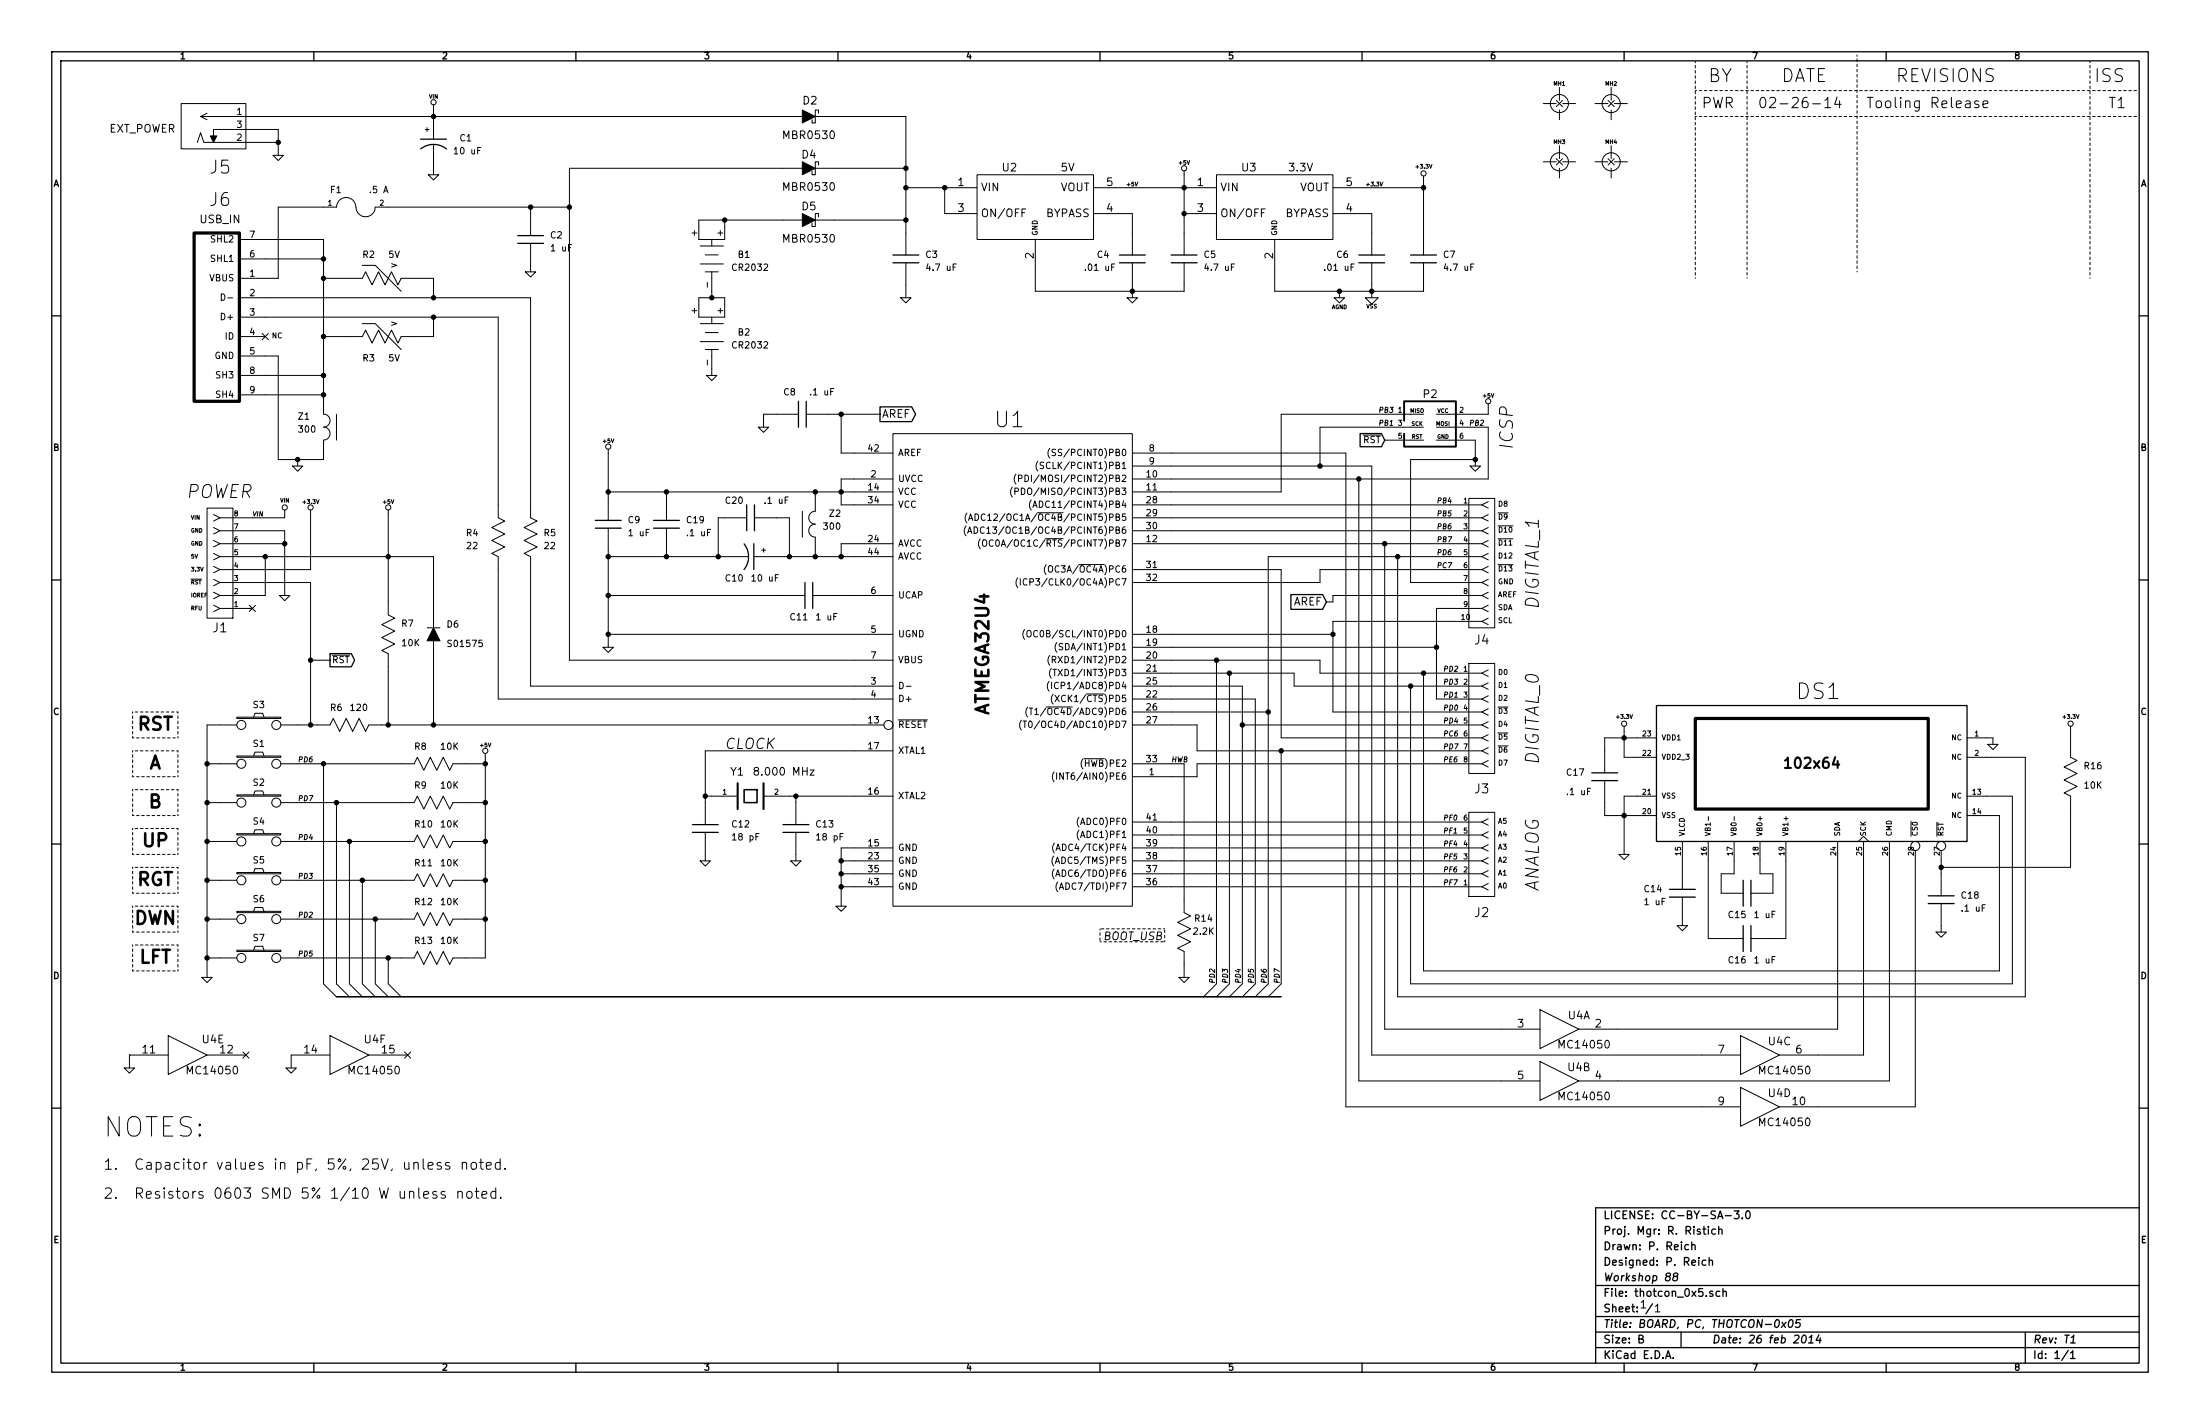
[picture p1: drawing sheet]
<svg xmlns="http://www.w3.org/2000/svg" width="432mm" height="279mm" viewBox="0 0 432 279" stroke-linecap="round" stroke-linejoin="round" font-family="sans-serif">
<g fill="none" stroke="#000" stroke-width=".25">
<path d="M10.2 10.2h411.4v259h-411.4zM11.9 11.9h408v255.6h-408zM61.6 10.2v1.7M113 10.2v1.7M164.5 10.2v1.7M215.9 10.2v1.7M267.3 10.2v1.7M318.8 10.2v1.7M370.2 10.2v1.7M82.5 27.3h5.1M82.6 29.2a4.1 4.1 0 0 1 5 0M101.6 47.8h5.1"/>
<path d="M101.6 46.2h5.1M175.3 51.6h5M175.3 50h5M219.7 51.6h5.1M219.7 50h5.1M229.9 51.6h5M229.9 50h5M266.7 51.6h5.1M266.7 50h5.1M276.9 51.6h5M276.9 50h5M10.2 62h1.7"/>
<path d="M156.7 78.7v5.1M158.2 78.7v5.1M172.7 79.8h6.2l.8 1.5-.8 1.4h-6.2zM419.9 62h1.7M146.6 99.1v5M148.1 99.1v5M267 85.1h4.1l.7 1.3-.7 1.3h-4.1zM10.2 113.8h1.7M116.8 103.6h5.1M116.8 102.1h5.1M128.3 103.6h5M128.3 102.1h5"/>
<path d="M146 106.7a4.1 4.1 0 0 1 0 5.1M148 106.7v5.1M158 114.3v5.1M159.5 114.3v5.1M253.4 116.7h6.2l.7 1.4-.7 1.5h-6.2zM419.9 113.8h1.7M64.8 128.2h4.2l.6 1.3-.6 1.3h-4.2zM325.1 138.4h61v26.7h-61zM312.4 153.2h5.1M312.4 151.6h5.1M10.2 165.6h1.7M135.9 163.3h5.1"/>
<path d="M135.9 161.8h5.1M153.7 163.3h5M153.7 161.8h5M327.7 176h5M327.7 174.5h5M342.1 172.7v5.1M343.7 172.7v5.1M378.5 177.3h5M378.5 175.8h5M419.9 165.6h1.7M342.1 181.6v5.1M343.7 181.6v5.1"/>
<path d="M10.2 217.4h1.7M419.9 217.4h1.7M338.6 238.5h1.2M340.4 237.6h.9l-.5 .6 .4 .1v.7l-.2 .1-.6-.1M342 239v.1M342.8 237.7l.2-.1a.81 .81 0 0 1 .5 .8 .81 .81 0 0 1-.5 .7l-.2-.1-.2-.5zM419.9 237h-106.7v30.5M313.2 252.2h106.7M313.2 258.3h106.7M324.3 255.8l-1.3 2M328.7 250.4l-.3-.2a.47 .47 0 0 1 .4-.4 .47 .47 0 0 1 .5 .3l-.2 .3-.7 .2v.6a.51 .51 0 0 0 .7 0 .51 .51 0 0 0 0-.7l-.1-.1M331.4 244.3l-.4-.1-.3 .3 .1 .6 .2 .1 .4-.1"/>
<path d="M332.1 244.3a.36 .36 0 0 1 .6 .1v.8M332.1 243.7v1.5M333.4 246.7v.2M334.2 241.1h.6M334.4 240.6v1.4l.4 .2M334.8 247.3l-.4-.1-.3 .3 .1 .6 .2 .2 .4-.1M335.3 240.6v.2M335.3 241.1v1.1M335.5 247.4v-.1a.36 .36 0 0 1 .6 .2v.8M335.5 246.7v1.6M336.1 253.4l-.3-.1-.2 .3v.2l.5 .1v.4h-.5M336.7 241.2l-.4-.1-.3 .4v.5l.3 .2 .4-.1"/>
<path d="M337.3 241.3l.1-.1a.36 .36 0 0 1 .6 .2v.8M337.3 240.6v1.6M337.5 253.4l-.4-.1-.3 .3 .1 .6 .2 .2 .4-.1M338.2 253.5l.1-.1a.36 .36 0 0 1 .5 .2v.8M338.2 252.8v1.6M349.8 259.4l.6 1.1M350.5 259.4l-.9 1.1M351.3 259.1l.3-.2a.88 .88 0 0 1-.3 1.6l-.2-.2-.1-.4zM353.4 258.9h-.8l-.1 .8 .2-.2 .5 .1 .1 .2-.1 .5-.2 .2-.6-.2M61.6 267.5v1.7M113 267.5v1.7M164.5 267.5v1.7"/>
<path d="M215.9 267.5v1.7M267.3 267.5v1.7M313.2 264.4h106.7M313.2 261.4h106.7M318.8 267.5v1.7M321.7 262.7l.7-.1 .1-.2-.1-.3-.7-.1v1.5h.6l.3-.3a.41 .41 0 0 0-.4-.5M326.9 266.5l.5-1.5 .5 1.5M327.1 266.1h.7M328.4 266.4v.1M329.9 261.4v3M353.9 262.1l.3-.1a.88 .88 0 0 1-.3 1.5 .97 .97 0 0 1 0-1.4zM355 263.5h.9"/>
<path d="M355.1 262.4l.5-.4-.2 1.5M357 261.9l-.5 1.1h.9M357.3 262.5l-.2 1M370.2 267.5v1.7M397.5 261.4v6.1M405.9 264.9l-1.3 2M406.4 265.5l.4-.5v1.5M406.4 266.5h.9M406.4 263.5h.9"/>
</g>
<g fill="none" stroke="#000" stroke-width=".2">
<path d="M305.5 19.7l1.2 1.2M306.1 17.1v2.6M306.7 19.7l-1.2 1.2M315.6 19.7l1.2 1.2M316.2 17.1v2.6M316.8 19.7l-1.2 1.2M354.6 13.5h1.5M355.3 13.5v2.5M356.9 14.7h.9M358.1 13.5h-1.2v2.5h1.2M382.3 13.6l-1-.1a.62 .62 0 0 0-.5 .6 .62 .62 0 0 0 .5 .6 .92 .92 0 0 1 1 .6 .64 .64 0 0 1-.5 .7l-1-.1M383 19.1v1.8l.3 .2"/>
<path d="M383.4 13.5v2.5M384.8 13.6a.85 .85 0 0 1 .9-.1 .85 .85 0 0 1 .5 .8v.9a.85 .85 0 0 1-.9 .8 .85 .85 0 0 1-.8-.8v-.9zM385.8 19.9l.2-.1 .6 .1 .1 1.2M388.3 19.9a.5 .5 0 0 0-.7 .2l.1 .3 .4 .1 .3 .3-.1 .3h-.2h-.5M388.7 13.5v2.5l-1.5-2.5v2.5M391.2 13.6l-.9-.1a.62 .62 0 0 0-.5 .6 .62 .62 0 0 0 .5 .6 .92 .92 0 0 1 .9 .6 .64 .64 0 0 1-.4 .7l-1-.1M411.6 13.5v2.5M414 19.1h1.2M414.2 13.6l-1-.1a.62 .62 0 0 0-.5 .6 .62 .62 0 0 0 .5 .6 .92 .92 0 0 1 1 .6 .64 .64 0 0 1-.5 .7l-1-.1M414.6 19.1v2M415.7 19.7l.6-.6v2M416.6 13.6l-1-.1a.62 .62 0 0 0-.5 .6 .62 .62 0 0 0 .5 .6 .92 .92 0 0 1 1 .6 .64 .64 0 0 1-.5 .7l-1-.1"/>
<path d="M35.6 20.3h12.7v8.9h-12.7zM38.7 27.9l.7-1.9 .6 1.9h14.6M40.6 22.2l-1.2 .7M41.9 26.7v-1.3h12.7v5.1M53.6 30.5h2l-1 1zM84.1 34.3h2l-1 1zM85.1 20.6v6.6M85.1 28.4v5.9M157.5 22.9h-118.1l1.2 .6M157.5 33h-45.7v96.5h63.5M160 22.9h17.8v27.1M160 33h17.8"/>
<path d="M160.7 22.2v-.6h-.7v2.5h-.6v-.6M160.7 32.4v-.6h-.7v2.5h-.6v-.6M177.8 36.8h14M185.4 36.8v5.1h6.4M191.8 34.3h22.8v12.7h-22.8zM214.6 36.8h24.2M232.4 33.5v16.5M238.8 34.3h22.8v12.7h-22.8zM261.6 36.8h17.8M270.9 35.7l.2 .8 .3-.8M279.4 34.5v15.5M302.9 20.3h2.5"/>
<path d="M302.9 31.8h2.5M305.5 31.1l1.2 1.3M306.1 21.6v1.9M306.1 33v1.9M306.1 28.6v2.5M306.7 31.1l-1.2 1.3M306.7 20.3h2.5M306.7 31.8h2.5M313.1 20.3h2.5M313.1 31.8h2.5M315.6 31.1l1.2 1.3M316.2 21.6v1.9"/>
<path d="M316.2 33v1.9M316.2 28.6v2.5M316.8 31.1l-1.2 1.3M316.9 20.3h2.5M316.9 31.8h2.5M379.2 20.2h.8a.55 .55 0 0 0 .4-.6 .55 .55 0 0 0-.4-.5h-.8v2M379.7 20.2l.7 .9M381.2 20.5l.9-.2-.1-.4-.5-.1-.3 .3 .1 1h.7M384 20.5l.9-.2v-.4l-.6-.1-.3 .3 .1 1h.8M386.7 20.3l-.7 .1a.39 .39 0 0 0-.3 .4 .39 .39 0 0 0 .3 .3h.7M389.2 20.5l1-.2-.1-.4-.6-.1-.3 .3 .1 1h.8M415.7 21.1h1.2"/>
<path d="M43.4 57.7a.64 .64 0 0 1 .7 .6 .64 .64 0 0 1-.7 .6zM44.7 58.4h1M47 58.4h57.1v43.2l1.3 .6-2.5 1.3 2.5 1.3-2.5 1.2 2.5 1.3-2.5 1.3 1.2 .6v25.4h71.2M47 47h16.5v34.3M47 50.8h16.5M63.5 54.6h7.6l.7-1.3 1.2 2.6 1.3-2.6 1.3 2.6 1.2-2.6 1.3 2.6 .6-1.3h6.4v3.8M71.1 52.1h2.6l5 5.1M103.1 53.3h2.1l-1.1 1.1zM104.1 40.6v5.6M104.1 47.8v5.5M111.8 40.6h-38.2a1.93 1.93 0 0 1-2.1 1.9 1.93 1.93 0 0 1-1.7-2.2 1.88 1.88 0 0 0-2-1.5 1.88 1.88 0 0 0-1.7 1.8h-11.5v14h-7.6M137.2 58.4h5v3.8h-5z"/>
<path d="M137.4 51.8h4.6M137.4 48.3h4.6M138.4 53.3h2.6M138.4 50h2.6M139.7 47v1.3M139.7 53.3v5.1M142.2 43.2v3.8h-5v-3.8h20.3M160 43.2h17.8M160.7 42.5v-.6h-.7v2.6h-.6v-.7M176.8 58.4h2l-1 1zM177.8 51.6v6.8M201.3 41h-.7v1.5"/>
<path d="M203.2 47v10.2h29.2v-5.6M214.6 41.9h7.6v8.1M221.2 58.4h2.1l-1.1 1zM222.2 51.6v6.8M232.4 41.9h6.4M248.3 41h-.7v1.5M250.2 47v10.2h29.2v-5.6M261.6 41.9h7.6v8.1M261.9 58.4h2l-1 1zM262.9 57.2v1.2M268 58.4h2.5l-1.3 1.3zM269.2 51.6v6.8"/>
<path d="M47 62.2h50.8v39.4l1.3 .6-2.6 1.3 2.6 1.3-2.6 1.2 2.6 1.3-2.6 1.3 1.3 .6v28h77.5M47 66h5.1M47 69.9h7.6v20.3h8.9v-3.8M47 73.7h16.5M47 77.5h16.5M51.5 65.4l1.2 1.2M52.7 65.4l-1.2 1.2M71.1 63.5h2.6l5 5.1M85.1 62.2v3.8h-6.4l-.6 1.3-1.3-2.5-1.2 2.5-1.3-2.5-1.3 2.5-1.2-2.5-.7 1.2h-7.6M137.4 67h4.6M137.4 63.5h4.6M138.4 68.6h2.6"/>
<path d="M138.4 65.3h2.6M138.7 73.7h2l-1 1zM139.7 62.2v1.3M139.7 68.6v5.1M292.1 79.2v2.1h-10.2M40.6 99.7h5.1v21.6h-5.1zM57.4 91.4h2l-1 1.1zM58.4 90.2v1.2M63.5 83.8a1.27 1.27 0 0 1 1.3 1.3 1.27 1.27 0 0 1-1.3 1.2M63.5 81.3a1.27 1.27 0 0 1 1.3 1.2 1.27 1.27 0 0 1-1.3 1.3M66 81.3v5.1M119.4 88.1v14"/>
<path d="M119.4 96.5h55.9M130.8 96.5v5.6M148.8 83.8h2.1l-1 1zM156.7 81.3h-6.8v2.5M158.2 81.3h14.5M160 96.5v3.8M165.1 81.3v7.6h10.2M175.3 85.1h46.9v92.7h-46.9zM175.3 94h-10.2v5.1h10.2M198.7 95.6a1.47 1.47 0 0 0 0 1.9M199.2 96.4h.6v-.5l-.6-.1v1.2M199.4 93a1.47 1.47 0 0 0 0 2"/>
<path d="M199.9 93.9l.6-.1 .1-.5-.7-.1v1.3M200.5 95.8a.64 .64 0 0 1 .7 .6 .64 .64 0 0 1-.7 .6zM201.2 93.2a.64 .64 0 0 1 .7 .7 .64 .64 0 0 1-.7 .6zM202.4 98.1a1.47 1.47 0 0 0 0 2M202.7 99.6l.4-1.3 .5 1.3M202.8 99.2h.6M203.7 90.5a1.47 1.47 0 0 0 0 1.9M204.9 90.8l-.5-.1-.2 .1v.4l.6 .3 .1 .2-.3 .2h-.5M206 88a1.47 1.47 0 0 0 0 1.9M207.2 88.2l-.5-.1-.2 .2 .1 .4 .5 .2 .1 .3-.2 .2h-.5M222.2 91.4h47v115.6h72.4M222.2 88.9h42v128.3h77.4"/>
<path d="M222.2 99.1h68.6M266.7 94v118.1h35.6M267.5 85.4h3.5M271.8 86.4h7.6M279.4 81.3h-27.9v15.2h-29.3M279.4 83.8h-20.3v7.6M281.9 83.8h10.2v10.2h-69.9M281.9 86.4h7.7v5M288.3 97.8h5.1v25.4h-5.1zM288.5 91.4h2.1l-1 1.1zM289.6 90.2h-12.7v24.1h13.9M292.1 98.4l-1.3 .7 1.3 .6"/>
<path d="M37.5 113.6h2M41.9 101l1.3 .6-1.3 .6M41.9 103.5l1.3 .6-1.3 .7M41.9 106l1.3 .7-1.3 .6M41.9 108.6l1.3 .6-1.3 .7M41.9 111.1l1.3 .7-1.3 .6M41.9 113.7l1.3 .6-1.3 .6M41.9 116.2l1.3 .6-1.3 .7M41.9 118.7l1.3 .7-1.3 .6M43.2 109.2h41.9v14M43.2 119.4h6.3M43.2 114.3h17.8v27.9"/>
<path d="M43.2 106.7h12.7M43.2 104.1h12.7v12.7M48.9 118.8l1.2 1.2M50.1 118.8l-1.2 1.2M52.1 109.2v7.6h-8.9M54.9 116.8h2l-1 1.1zM55.9 100.1v1.5h-12.7M61 100.1v11.7h-17.8M76.2 100.1v20.6l1.3 .6-2.6 1.3 2.6 1.2-2.6 1.3 2.6 1.3-2.6 1.2 1.3 .7v13.9M119.4 109.2h27.4M119.4 103.6v23.4M119.4 116.8h38.6"/>
<path d="M130.8 103.6v5.6M146.6 101.6h-5.6v7.6M148.1 109.2h27.2M148.1 101.6h6.8v7.6M157.5 100.3v5.1M159.5 116.8h15.8M160 100.3a1.27 1.27 0 0 0-1.3 1.3 1.27 1.27 0 0 0 1.3 1.2 1.27 1.27 0 0 0-1.3 1.3 1.27 1.27 0 0 0 1.3 1.3v3.8M175.3 106.7h-10.2v2.5M189.6 103.2a1.47 1.47 0 0 0 0 1.9M189.8 100.7a1.47 1.47 0 0 0 0 1.9M189.9 104.6l.4-1.2 .5 1.2M190 104.3h.6"/>
<path d="M190.1 102.1l.4-1.3 .4 1.3M190.2 101.8h.6M191.2 103.4a.64 .64 0 0 1 .7 .6 .64 .64 0 0 1-.7 .6zM191.4 100.8a.64 .64 0 0 1 .7 .7 .64 .64 0 0 1-.7 .6zM192.4 105.7a1.47 1.47 0 0 0 0 2M192.9 106.1l.2-.2a.45 .45 0 0 1 .6 .4l-.1 .7-.5 .2-.3-.4zM193.2 103.5a.5 .5 0 0 0-.7 0 .5 .5 0 0 0-.1 .6l.2 .5 .6-.1M193.3 101a.5 .5 0 0 0-.6 0 .5 .5 0 0 0-.1 .6l.2 .5 .5-.1M194.9 106a.5 .5 0 0 0-.6 .1 .5 .5 0 0 0-.1 .6l.2 .4h.5M199.8 113.4a1.47 1.47 0 0 0 0 1.9M200.3 113.5v1.3M201.6 113.7a.5 .5 0 0 0-.6 0 .5 .5 0 0 0-.2 .6l.2 .5 .6-.1"/>
<path d="M203.6 100.6h5.1M205.2 105.7h3.5M205.3 110.8a1.47 1.47 0 0 0 0 2M205.8 111.2l.2-.2a.45 .45 0 0 1 .6 .4l-.1 .7-.5 .2-.2-.4zM211.7 110.8h4.9M222.2 111.8h29.3v33h39.3M222.2 106.7h68.6M222.2 104.1h68.6M222.2 101.6h68.6M271.8 106.7v95.2h30.5M274.3 109.2v86.4h123.2v-47h-11.4M290.8 119.4h-8.9v17.8h8.9"/>
<path d="M290.8 109.2h-41.9v83.8l-2.5 2.6M290.8 116.8h-29.2v1.3h-1.3M290.8 111.8h-31.7v2.5h-36.9M292.1 118.7l-1.3 .7 1.3 .6M292.1 116.2l-1.3 .6 1.3 .7M292.1 113.7l-1.3 .6 1.3 .6M292.1 111.1l-1.3 .7 1.3 .6M292.1 108.6l-1.3 .6 1.3 .7M292.1 106l-1.3 .7 1.3 .6M292.1 103.5l-1.3 .6 1.3 .7M292.1 101l-1.3 .6 1.3 .6M294 103.2h3"/>
<path d="M294 105.7h3M294 110.8h3M61 129.5h3.8M65.2 128.5h3.4M83.8 123.2h2.6M85.1 125.7v16.5M118.4 127h2l-1 1zM119.4 124.5h55.9M176.6 133.9a.64 .64 0 0 1 .7 .6 .64 .64 0 0 1-.7 .6zM177.9 134.6h.9M201.1 123.5a1.47 1.47 0 0 0 0 2M201.6 123.9l.2-.2a.45 .45 0 0 1 .6 .4l-.1 .7-.5 .2-.3-.4z"/>
<path d="M201.7 138.8a1.47 1.47 0 0 0 0 1.9M202 138.9h.7M202.4 138.9v1.3M203.1 139.3l.4-.4v1.3M205.4 138.7h5.1M205.9 133.7a1.47 1.47 0 0 0 0 1.9M206 128.6a1.47 1.47 0 0 0 0 1.9M206.3 131.1a1.47 1.47 0 0 0 0 2M206.4 133.9v1.2M206.5 129.4h.6l.1-.5-.7-.1v1.2M206.7 131.3h.7M206.7 136.2a1.47 1.47 0 0 0 0 2"/>
<path d="M206.8 129.4l.4 .6M207 131.3v1.3M207.1 136.4l.8 1.3M207.4 126.1a1.47 1.47 0 0 0 0 1.9M207.9 136.4l-.8 1.3M208.6 126.3l-.5-.1-.2 .2 .1 .4 .5 .2 .1 .3-.2 .2h-.5M213.2 136.2h3.4M222.2 132.1h31.8v2.5h36.8M222.2 129.5h36.9v2.6h31.7M222.2 134.6h21.6v58.4l-2.5 2.6M222.2 137.2h24.2v55.8l-2.6 2.6M222.2 139.7h26.7"/>
<path d="M222.2 124.5h39.4M222.2 127h59.7M238.8 129.5v63.5l-2.6 2.6M241.3 132.1v60.9l-2.5 2.6M276.9 134.6v58.4h118.1v-36.8h-8.9M279.4 132.1v58.4h113v-30.5h-6.3M288.3 130.2h5.1v21.6h-5.1zM290.8 121.9h-29.2v17.8h29.2M292.1 139.1l-1.3 .6 1.3 .6M292.1 136.5l-1.3 .7 1.3 .6M292.1 134l-1.3 .6 1.3 .7M292.1 131.4l-1.3 .7 1.3 .6"/>
<path d="M292.1 121.3l-1.3 .6 1.3 .7M40.6 149.9h5.9M40.6 157.5h5.9M46.5 140.7h8.6v.3h-8.6zM46.5 148.3h8.6v.3h-8.6zM46.5 156h8.6v.2h-8.6zM46.5 142.2h-5.9v49.6M49.8 140.7l.2-.7h1.6l.2 .7M49.8 148.3l.2-.7h1.6l.2 .7M49.8 156l.2-.8h1.6l.2 .8M55.1 142.2h9.7l.6-1.2 1.3 2.5 1.2-2.5 1.3 2.5 1.3-2.5 1.3 2.5 .6-1.3h101.1M55.1 149.9h26.2l.6-1.3 1.3 2.5 1.3-2.5 1.2 2.5 1.3-2.5 1.3 2.5 .6-1.2h6.3"/>
<path d="M55.1 157.5h26.2l.6-1.3 1.3 2.6 1.3-2.6 1.2 2.6 1.3-2.6 1.3 2.6 .6-1.3h6.3M63.5 149.9v43.1l2.5 2.6M66 157.5v35.5l2.6 2.6M95.2 147.8v40.2h-6.3l-.6 1.2-1.3-2.5-1.3 2.5-1.2-2.5-1.3 2.5-1.3-2.5-.6 1.3h-26.2M138.4 156.2h6.4M148.3 151.2l-.3-.2 .1-.3 .2-.1h.4l.2 .3-.1 .2-.6 .2-.2 .2 .1 .5 .2 .1h.3l.3-.3v-.3l-.3-.3M149.9 156.2h25.4M156.2 156.2v5.6M159 151.1h.8l-.8 1h.8M175.3 147.3h-36.9v14.5M176.3 141.2h5.7M200.5 141.3a1.47 1.47 0 0 0 0 1.9"/>
<path d="M200.8 141.5h.7M201.1 141.5v1.2M202 141.6l.2-.1a.67 .67 0 0 1 .4 .6 .67 .67 0 0 1-.4 .6l-.3-.4zM203.1 140.2h.7M206.9 151.5a1.47 1.47 0 0 0 0 1.9M207.4 151.6v1.3M212.7 148.9h4.1M222.2 149.9h10.2v29.2l1.3 .6-2.6 1.3 2.6 1.2-2.6 1.3 2.6 1.3-2.6 1.3 1.3 .6v5.1M222.2 142.2h12.7v5.1h55.9M243.8 142.2h47M251.5 147.3v45.7l-2.6 2.6M288.3 159.4h5.1v16.5h-5.1z"/>
<path d="M290.8 149.9h-55.9v2.5h-12.7M292.1 149.2l-1.3 .7 1.3 .6M292.1 146.7l-1.3 .6 1.3 .7M292.1 144.1l-1.3 .7 1.3 .6M292.1 141.6l-1.3 .6 1.3 .7M315 153.2v6.8h10.1M318.8 142.5v6.1h6.3M325.1 144.8h-10.1v6.8M325.1 156.2h-6.3v11.4M386.1 144.8h5.1v1.3M390.1 146.1h2.1l-1 1zM406.4 142.5v6.1l1.3 .6-2.6 1.3 2.6 1.3-2.6 1.2 2.6 1.3-2.6 1.3 1.3 .6v14h-25.4"/>
<path d="M40.6 172.7h5.9M40.6 165.1h5.9M46.5 163.6h8.6v.2h-8.6zM46.5 171.2h8.6v.3h-8.6zM46.5 178.8h8.6v.3h-8.6zM49.8 163.6l.2-.8h1.6l.2 .8M49.8 171.2l.2-.8h1.6l.2 .8M49.8 178.8l.2-.7h1.6l.2 .7M55.1 165.1h26.2l.6-1.3 1.3 2.6 1.3-2.6 1.2 2.6 1.3-2.6 1.3 2.6 .6-1.3h6.3M55.1 172.7h26.2l.6-1.2 1.3 2.5 1.3-2.5 1.2 2.5 1.3-2.5 1.3 2.5 .6-1.3h6.3M68.6 165.1v27.9l2.5 2.6M71.1 172.7v20.3l2.6 2.6"/>
<path d="M137.4 168.9h2l-1 1zM138.4 163.3v5.6M155.2 168.9h2l-1 1zM156.2 163.3v5.6M164.1 177.8h2l-1 1zM165.1 174h10.2M165.1 171.5h10.2M165.1 168.9h10.2M175.3 166.4h-10.2v11.4M206.8 168a1.47 1.47 0 0 0 0 1.9M206.9 170.5a1.47 1.47 0 0 0 0 1.9M207 165.4a1.47 1.47 0 0 0 0 2"/>
<path d="M207.1 169.4l.4-1.3 .5 1.3M207.2 172l.4-1.3 .5 1.3M207.3 166.9l.4-1.3 .4 1.3M207.3 169.1h.5M207.6 173.1a1.47 1.47 0 0 0 0 1.9M207.9 174.5l.4-1.3 .5 1.3M208.1 174.1h.5M211.8 162.9a1.47 1.47 0 0 0 0 1.9M211.8 160.4a1.47 1.47 0 0 0 0 1.9M222.2 174h68.6M222.2 171.5h68.6M222.2 168.9h68.6"/>
<path d="M222.2 166.4h68.6M222.2 163.8h68.6M222.2 161.3h68.6M290.8 174l1.3 .6M292.1 160.7l-1.3 .6 1.3 .6M292.1 163.2l-1.3 .6 1.3 .7M292.1 165.7l-1.3 .7 1.3 .6M292.1 168.3l-1.3 .6 1.3 .6M292.1 170.8l-1.3 .7 1.3 .6M292.1 173.4l-1.3 .6M317.8 167.6h2l-1 1.1zM330.2 165.1v9.4"/>
<path d="M330.2 176v5.6M335.3 165.1v19.1h6.8M335.3 160.2v.8M340.4 165.1v6.4h-2.6v3.8h4.3M340.4 160.2v.8M345.4 165.1v6.4h2.6v3.8h-4.3M350.5 165.1v19.1h-6.8M360.7 165.1v36.8h-50.8M364.7 165.1l1.1-1 1 1M365.8 165.1v41.9h-16.6M370.8 165.1v47h-60.9M375.1 161.1v3"/>
<path d="M375.9 166.9v50.3h-26.7M380.2 161.3v2.8M381 166.9v8.9M381 177.3v5.6M39.6 191.8h2.1l-1.1 1zM40.6 188h5.9M40.6 180.3h5.9M46.5 186.4h8.6v.3h-8.6zM49.8 186.4l.2-.7h1.6l.2 .7M55.1 180.3h26.2l.6-1.2 1.3 2.5 1.3-2.5 1.2 2.5 1.3-2.5 1.3 2.5 .6-1.3h6.3M73.7 180.3v12.7l2.5 2.6M76.2 188v5l2.5 2.6"/>
<path d="M231.4 191.8h2l-1 1zM302.3 198.1l7.6 3.8-7.6 3.8zM329.2 181.6h2l-1 1zM380 182.9h2l-1 1zM24.4 209.6h2l-1 1zM25.4 207h.1M25.4 207h7.6M25.4 207v2.6M33 203.2l7.6 3.8-7.6 3.8zM40.6 207h7.7M47.7 206.4l1.2 1.2M48.9 206.4l-1.2 1.2"/>
<path d="M56.1 209.6h2.1l-1.1 1zM64.8 203.2l7.6 3.8-7.6 3.8zM64.8 207h-7.7v2.6M72.4 207h7.6M79.4 206.4l1.2 1.2M80.6 206.4l-1.2 1.2M302.3 208.3l7.6 3.8-7.6 3.8zM341.6 213.4l7.6 3.8-7.6 3.8zM341.6 203.2l7.6 3.8-7.6 3.8zM83.2 234.4l.9-.2-.1-.3-.5-.1-.3 .2 .1 1h.7M84 228.8l1-.3-.1-.3-.6-.1-.3 .2 .1 1h.8M85.7 233.9a.5 .5 0 0 0-.8 .1l.1 .3 .5 .1 .3 .3-.1 .3-.2 .1-.6-.1"/>
<path d="M86.6 228.2a.5 .5 0 0 0-.8 .1l.1 .4 .5 .1 .3 .2-.1 .3-.2 .1-.6-.1M87.4 233.9a.5 .5 0 0 0-.8 .1l.1 .3 .4 .1 .4 .3-.1 .3-.3 .1-.5-.1M88.2 228.2a.5 .5 0 0 0-.8 .1l.1 .4 .5 .1 .3 .2-.1 .3-.2 .1-.6-.1M89.9 234a.54 .54 0 0 1 .8-.1v1.2M89.9 233.8v1.3M90.7 228.3a.54 .54 0 0 1 .8-.1l.1 1.2M90.7 228.1v1.3M91.7 234a.55 .55 0 0 1 .5-.3 .55 .55 0 0 1 .5 .4v.6l-.2 .3a.58 .58 0 0 1-.9-.3zM92.7 228.2a.54 .54 0 0 1 .8 .2v.6l-.2 .3a.58 .58 0 0 1-.8-.3v-.6zM93.2 233.8h.8M93.5 233.1v1.7l.1 .2 .4 .1M94.1 228.1h.8"/>
<path d="M94.4 227.4v1.7l.1 .2 .4 .1M94.6 234.4l1-.2-.1-.3-.6-.1-.3 .2 .1 1h.8M95.5 228.8l.9-.3-.1-.3-.5-.1-.3 .2 .1 1h.7M97.3 233.9l-.6-.1-.4 .3v.6l.2 .3h.8M97.3 233.1v2M98.2 228.2l-.6-.1-.4 .3v.6l.2 .3h.8M98.2 227.4v2M98.3 234.9l.1 .1h-.2l.1-.1v.2M99.1 229.2l.1 .1h-.2l.1-.1v.2"/>
<circle cx="85.1" cy="20.1" r=".51"/>
<circle cx="232.4" cy="33" r=".51"/>
<circle cx="279.4" cy="34" r=".51"/>
<circle cx="306.1" cy="20.3" r="1.78"/>
<circle cx="306.1" cy="31.8" r="1.78"/>
<circle cx="316.2" cy="20.3" r="1.78"/>
<circle cx="316.2" cy="31.8" r="1.78"/>
<circle cx="292.1" cy="78.7" r=".51"/>
<circle cx="55.9" cy="99.6" r=".51"/>
<circle cx="61" cy="99.6" r=".51"/>
<circle cx="76.2" cy="99.6" r=".51"/>
<circle cx="119.4" cy="87.6" r=".51"/>
<circle cx="47.4" cy="142.2" r=".89"/>
<circle cx="47.4" cy="149.9" r=".89"/>
<circle cx="47.4" cy="157.5" r=".89"/>
<circle cx="54.2" cy="149.9" r=".89"/>
<circle cx="54.2" cy="142.2" r=".89"/>
<circle cx="54.2" cy="157.5" r=".89"/>
<circle cx="95.3" cy="147.3" r=".51"/>
<circle cx="174.4" cy="142.2" r=".89"/>
<circle cx="318.8" cy="142" r=".51"/>
<circle cx="406.4" cy="142" r=".51"/>
<circle cx="47.4" cy="165.1" r=".89"/>
<circle cx="47.4" cy="172.7" r=".89"/>
<circle cx="54.2" cy="165.1" r=".89"/>
<circle cx="54.2" cy="172.7" r=".89"/>
<circle cx="375.9" cy="166" r=".89"/>
<circle cx="381" cy="166" r=".89"/>
<circle cx="47.4" cy="180.3" r=".89"/>
<circle cx="47.4" cy="188" r=".89"/>
<circle cx="54.2" cy="180.3" r=".89"/>
<circle cx="54.2" cy="188" r=".89"/>
</g>
<path d="M41.3 26.7h1.2l-.6 1.2zM157.5 21.6l2.5 1.3-2.5 1.2zM157.5 31.8l2.5 1.2-2.5 1.3zM157.5 41.9l2.5 1.3-2.5 1.3zM85.1 123.2l1.3 2.5h-2.6z" fill="#000" stroke="#000" stroke-width=".2"/>
<path d="M275.6 82.6v-3.9h10.1v8.9h-10.1v-2.5" fill="none" stroke="#000" stroke-width=".38"/>
<path d="M144.8 153.7v5.1M149.9 153.7v5.1" fill="none" stroke="#000" stroke-width=".41"/>
<path d="M146 154.9h2.6v2.6h-2.6zM66 195.6h185.5" fill="none" stroke="#000" stroke-width=".3"/>
<path d="M38.1 45.7h8.9v33h-8.9zM332.7 141h45.8v17.8h-45.8z" fill="none" stroke="#000" stroke-width=".63"/>
<g fill="none" stroke="#000" stroke-width=".2" stroke-dasharray=".5" stroke-dashoffset=".3">
<path d="M332.7 12.1v42.5M332.7 17.8h87M342.9 12.1v42.5M364.5 10.8v42.5M410.2 12.1v42.5M332.7 22.9h87M26 139.7v5.1M34.9 139.7h-8.9M26 154.9v5.1M26 152.4h8.9M26 147.3v5.1M26 144.8h8.9"/>
<path d="M34.9 154.9h-8.9M34.9 147.3h-8.9M34.9 152.4v-5.1M34.9 144.8v-5.1M26 175.3h8.9M26 170.2v5.1M26 160h8.9M26 177.8v5.1M26 167.6h8.9M26 162.6v5M34.9 170.2h-8.9M34.9 175.3v-5.1"/>
<path d="M34.9 160v-5.1M34.9 177.8h-8.9M34.9 162.6h-8.9M34.9 167.6v-5M26 182.9h8.9M26 190.5h8.9M26 185.4v5.1M34.9 182.9v-5.1M34.9 185.4h-8.9M34.9 190.5v-5.1M215.9 184.8h12.7M215.9 182.2v2.6"/>
<path d="M228.6 182.2h-12.7"/>
</g>
<g fill="#000" stroke="#000" stroke-width=".25">
<circle cx="54.6" cy="27.9" r=".41"/>
<circle cx="85.1" cy="22.9" r=".41"/>
<circle cx="177.8" cy="36.8" r=".41"/>
<circle cx="177.8" cy="33" r=".41"/>
<circle cx="185.4" cy="36.8" r=".41"/>
<circle cx="232.4" cy="36.8" r=".41"/>
<circle cx="279.4" cy="36.8" r=".41"/>
<circle cx="63.5" cy="50.8" r=".41"/>
<circle cx="63.5" cy="54.6" r=".41"/>
<circle cx="85.1" cy="58.4" r=".41"/>
<circle cx="104.1" cy="40.6" r=".41"/>
<circle cx="111.8" cy="40.6" r=".41"/>
<circle cx="139.7" cy="58.4" r=".41"/>
<circle cx="142.2" cy="43.2" r=".41"/>
<circle cx="177.8" cy="43.2" r=".41"/>
<circle cx="222.2" cy="57.2" r=".41"/>
<circle cx="232.4" cy="41.9" r=".41"/>
<circle cx="262.9" cy="57.2" r=".41"/>
<circle cx="269.2" cy="57.2" r=".41"/>
<circle cx="63.5" cy="66" r=".41"/>
<circle cx="63.5" cy="77.5" r=".41"/>
<circle cx="63.5" cy="73.7" r=".41"/>
<circle cx="85.1" cy="62.2" r=".41"/>
<circle cx="58.4" cy="90.2" r=".41"/>
<circle cx="119.4" cy="96.5" r=".41"/>
<circle cx="130.8" cy="96.5" r=".41"/>
<circle cx="160" cy="96.5" r=".41"/>
<circle cx="165.1" cy="96.5" r=".41"/>
<circle cx="165.1" cy="81.3" r=".41"/>
<circle cx="259.1" cy="91.4" r=".41"/>
<circle cx="266.7" cy="94" r=".41"/>
<circle cx="289.6" cy="90.2" r=".41"/>
<circle cx="52.1" cy="109.2" r=".41"/>
<circle cx="55.9" cy="106.7" r=".41"/>
<circle cx="76.2" cy="109.2" r=".41"/>
<circle cx="119.4" cy="109.2" r=".41"/>
<circle cx="119.4" cy="116.8" r=".41"/>
<circle cx="130.8" cy="109.2" r=".41"/>
<circle cx="141" cy="109.2" r=".41"/>
<circle cx="154.9" cy="109.2" r=".41"/>
<circle cx="160" cy="109.2" r=".41"/>
<circle cx="165.1" cy="109.2" r=".41"/>
<circle cx="271.8" cy="106.7" r=".41"/>
<circle cx="274.3" cy="109.2" r=".41"/>
<circle cx="61" cy="129.5" r=".41"/>
<circle cx="119.4" cy="124.5" r=".41"/>
<circle cx="238.8" cy="129.5" r=".41"/>
<circle cx="241.3" cy="132.1" r=".41"/>
<circle cx="248.9" cy="139.7" r=".41"/>
<circle cx="261.6" cy="124.5" r=".41"/>
<circle cx="276.9" cy="134.6" r=".41"/>
<circle cx="279.4" cy="132.1" r=".41"/>
<circle cx="281.9" cy="127" r=".41"/>
<circle cx="40.6" cy="149.9" r=".41"/>
<circle cx="40.6" cy="157.5" r=".41"/>
<circle cx="61" cy="142.2" r=".41"/>
<circle cx="63.5" cy="149.9" r=".41"/>
<circle cx="66" cy="157.5" r=".41"/>
<circle cx="76.2" cy="142.2" r=".41"/>
<circle cx="85.1" cy="142.2" r=".41"/>
<circle cx="95.2" cy="149.9" r=".41"/>
<circle cx="95.2" cy="157.5" r=".41"/>
<circle cx="138.4" cy="156.2" r=".41"/>
<circle cx="156.2" cy="156.2" r=".41"/>
<circle cx="243.8" cy="142.2" r=".41"/>
<circle cx="251.5" cy="147.3" r=".41"/>
<circle cx="318.8" cy="144.8" r=".41"/>
<circle cx="40.6" cy="172.7" r=".41"/>
<circle cx="40.6" cy="165.1" r=".41"/>
<circle cx="68.6" cy="165.1" r=".41"/>
<circle cx="71.1" cy="172.7" r=".41"/>
<circle cx="95.2" cy="172.7" r=".41"/>
<circle cx="95.2" cy="165.1" r=".41"/>
<circle cx="165.1" cy="174" r=".41"/>
<circle cx="165.1" cy="171.5" r=".41"/>
<circle cx="165.1" cy="168.9" r=".41"/>
<circle cx="318.8" cy="160" r=".41"/>
<circle cx="381" cy="170.2" r=".41"/>
<circle cx="40.6" cy="180.3" r=".41"/>
<circle cx="40.6" cy="188" r=".41"/>
<circle cx="73.7" cy="180.3" r=".41"/>
<circle cx="76.2" cy="188" r=".41"/>
<circle cx="95.2" cy="180.3" r=".41"/>
</g>
<text font-size="5.3" x="20.3" y="223.3">NOTES:</text>
<g font-size="4.2">
<text x="195.4" y="84">U1</text>
<text x="352.8" y="137.3">DS1</text>
</g>
<g font-size="3.5">
<text x="335.3" y="16.3">BY</text>
<text x="344.9" y="16.3">DATE</text>
<text x="361.2" y="16.3">REVISIONS</text>
<text x="41.2" y="34.2">J5</text>
<text x="41.2" y="40.6">J6</text>
<text x="297.1" y="87.9" transform="rotate(-90 297.1 87.9)">ICSP</text>
<text x="36.5" y="97.9">POWER</text>
<text x="302.2" y="119.5" transform="rotate(-90 302.2 119.5)">DIGITAL_1</text>
<text x="26.9" y="143.4">RST</text>
<text x="194.2" y="140.2" transform="rotate(-90 194.2 140.2)">ATMEGA32U4</text>
<text x="302.2" y="150" transform="rotate(-90 302.2 150)">DIGITAL_0</text>
<text x="29.2" y="151.1">A</text>
<text x="29.2" y="158.7">B</text>
<text x="28" y="166.3">UP</text>
<text x="26.7" y="173.9">RGT</text>
<text x="302.2" y="175.3" transform="rotate(-90 302.2 175.3)">ANALOG</text>
<text x="26.3" y="181.5">DWN</text>
<text x="27.3" y="189.2">LFT</text>
</g>
<g font-size="2.8">
<text x="334" y="21.3">PWR</text>
<text x="343" y="21.3">02-26-14</text>
<text x="356.7" y="21.3">Tooling Release</text>
<text x="142.2" y="147.1">CLOCK</text>
<text x="350.9" y="150.9">102x64</text>
<text x="20.3" y="229.6">1. Capacitor values in pF, 5%, 25V, unless noted.</text>
<text x="20.3" y="235.3">2. Resistors 0603 SMD 5% 1/10 W unless noted.</text>
</g>
<g font-size="2.5">
<text x="41.8" y="124.2">J1</text>
<text x="289.5" y="126.5">J4</text>
<text x="289.5" y="155.8">J3</text>
<text x="289.5" y="180">J2</text>
</g>
<g font-size="2.1">
<text x="157.6" y="20.6">D2</text>
<text x="21.3" y="26.1">EXT_POWER</text>
<text x="154" y="27.4">MBR0530</text>
<text x="157.4" y="31.2">D4</text>
<text x="196.8" y="33.7">U2</text>
<text x="208.3" y="33.7">5V</text>
<text x="243.8" y="33.7">U3</text>
<text x="253.1" y="33.7">3.3V</text>
<text x="154" y="37.5">MBR0530</text>
<text x="157.4" y="41.3">D5</text>
<text x="188" y="36.6">1</text>
<text x="188" y="41.7">3</text>
<text x="192.5" y="37.6">VIN</text>
<text x="208" y="37.6">VOUT</text>
<text x="217.2" y="41.7">4</text>
<text x="217.2" y="36.6">5</text>
<text x="235" y="36.6">1</text>
<text x="235" y="41.7">3</text>
<text x="239.5" y="37.6">VIN</text>
<text x="255" y="37.6">VOUT</text>
<text x="264.2" y="41.7">4</text>
<text x="264.2" y="36.6">5</text>
<text x="39.3" y="43.9">USB_IN</text>
<text x="154" y="47.7">MBR0530</text>
<text x="192.5" y="42.7">ON/OFF</text>
<text x="205.1" y="42.7">BYPASS</text>
<text x="239.5" y="42.7">ON/OFF</text>
<text x="252.1" y="42.7">BYPASS</text>
<text x="202.9" y="50.7" transform="rotate(-90 202.9 50.7)">2</text>
<text x="249.9" y="50.7" transform="rotate(-90 249.9 50.7)">2</text>
<text x="173.1" y="82">AREF</text>
<text x="279.4" y="78.2">P2</text>
<text x="253.7" y="118.9">AREF</text>
<text x="143.4" y="152.2">Y1</text>
<text x="148.7" y="152.2">8.000 MHz</text>
<text x="216.5" y="184.5">BOOT_USB</text>
<text x="297.9" y="201.7">3</text>
<text x="307.8" y="200.1">U4A</text>
<text x="313.1" y="201.7">2</text>
<text x="28" y="206.8">11</text>
<text x="39.7" y="204.8">U4E</text>
<text x="43.3" y="206.8">12</text>
<text x="59.8" y="206.8">14</text>
<text x="71.5" y="204.8">U4F</text>
<text x="75" y="206.8">15</text>
<text x="306.3" y="205.8">MC14050</text>
<text x="337.2" y="206.8">7</text>
<text x="347.1" y="205.2">U4C</text>
<text x="352.5" y="206.8">6</text>
<text x="37.1" y="210.9">MC14050</text>
<text x="68.8" y="210.9">MC14050</text>
<text x="297.9" y="211.8">5</text>
<text x="306.3" y="216">MC14050</text>
<text x="307.8" y="210.2">U4B</text>
<text x="313.1" y="211.8">4</text>
<text x="345.7" y="210.9">MC14050</text>
<text x="347.1" y="215.3">U4D</text>
<text x="337.2" y="216.9">9</text>
<text x="345.7" y="221">MC14050</text>
<text x="351.9" y="216.9">10</text>
<text x="314.7" y="239.3">LICENSE: CC-BY-SA-3.0</text>
<text x="314.7" y="245.4">Drawn: P. Reich</text>
<text x="314.7" y="242.3">Proj. Mgr: R. Ristich</text>
<text x="314.7" y="251.5">Workshop 88</text>
<text x="314.7" y="248.4">Designed: P. Reich</text>
<text x="314.7" y="254.5">File: thotcon_0x5.sch</text>
<text x="314.7" y="257.6">Sheet: /</text>
<text x="321.8" y="256.8">1</text>
<text x="324.6" y="257.6">1</text>
<text x="314.7" y="263.7">Size: B</text>
<text x="314.7" y="260.6">Title: BOARD, PC, THOTCON-0x05</text>
<text x="336" y="263.7">Date: 26 feb 2014</text>
<text x="399" y="263.7">Rev: T1</text>
<text x="314.7" y="266.7">KiCad E.D.A.</text>
<text x="399" y="266.7">Id: 1/1</text>
</g>
<g font-size="1.8">
<text x="35.4" y="11.7">1</text>
<text x="86.8" y="11.7">2</text>
<text x="138.3" y="11.7">3</text>
<text x="189.7" y="11.7">4</text>
<text x="241.1" y="11.7">5</text>
<text x="292.6" y="11.7">6</text>
<text x="344" y="11.7">7</text>
<text x="395.5" y="11.7">8</text>
<text x="46.5" y="22.6">1</text>
<text x="46.5" y="27.7">2</text>
<text x="46.5" y="25.1">3</text>
<text x="90.3" y="27.8">C1</text>
<text x="89.4" y="30.3">10 uF</text>
<text x="10.4" y="36.7">A</text>
<text x="64.9" y="37.9">F1</text>
<text x="72.7" y="37.9">.5 A</text>
<text x="420.1" y="36.7">A</text>
<text x="41.5" y="47.6">SHL2</text>
<text x="49" y="46.7">7</text>
<text x="108.1" y="46.8">C2</text>
<text x="136.9" y="46.2" transform="rotate(-90 136.9 46.2)">+</text>
<text x="142" y="46.2" transform="rotate(-90 142 46.2)">+</text>
<text x="41.5" y="51.4">SHL1</text>
<text x="49" y="50.5">6</text>
<text x="71.2" y="50.6">R2</text>
<text x="76.3" y="50.6">5V</text>
<text x="108.4" y="49.4">1 uF</text>
<text x="144" y="53.2">CR2032</text>
<text x="144.9" y="50.6">B1</text>
<text x="181.7" y="50.6">C3</text>
<text x="182.2" y="53.2">4.7 uF</text>
<text x="213.3" y="53.2">.01 uF</text>
<text x="215.4" y="50.6">C4</text>
<text x="236.3" y="50.6">C5</text>
<text x="236.8" y="53.2">4.7 uF</text>
<text x="260.3" y="53.2">.01 uF</text>
<text x="262.4" y="50.6">C6</text>
<text x="283.3" y="50.6">C7</text>
<text x="283.8" y="53.2">4.7 uF</text>
<text x="41.1" y="55.2">VBUS</text>
<text x="49" y="54.4">1</text>
<text x="49" y="58.2">2</text>
<text x="139.4" y="56.2" transform="rotate(-90 139.4 56.2)">-</text>
<text x="43.7" y="62.9">D+</text>
<text x="49" y="62">3</text>
<text x="49" y="65.8">4</text>
<text x="136.9" y="61.5" transform="rotate(-90 136.9 61.5)">+</text>
<text x="142" y="61.5" transform="rotate(-90 142 61.5)">+</text>
<text x="144.9" y="65.9">B2</text>
<text x="42" y="70.5">GND</text>
<text x="44.2" y="66.7">ID</text>
<text x="49" y="69.6">5</text>
<text x="71.2" y="71">R3</text>
<text x="76.3" y="71">5V</text>
<text x="139.4" y="71.4" transform="rotate(-90 139.4 71.4)">-</text>
<text x="144" y="68.4">CR2032</text>
<text x="42.5" y="74.3">SH3</text>
<text x="49" y="73.4">8</text>
<text x="49" y="77.2">9</text>
<text x="153.8" y="77.6">C8</text>
<text x="159.3" y="77.6">.1 uF</text>
<text x="42.5" y="78.1">SH4</text>
<text x="58.6" y="82.4">Z1</text>
<text x="10.4" y="88.5">B</text>
<text x="58.8" y="84.9">300</text>
<text x="170.5" y="88.6">42</text>
<text x="176.3" y="89.5">AREF</text>
<text x="207.5" y="89.5">(SS/PCINT0)PB0</text>
<text x="225.6" y="88.6">8</text>
<text x="267.5" y="87">RST</text>
<text x="420.1" y="88.5">B</text>
<text x="171" y="93.7">2</text>
<text x="176.3" y="94.6">UVCC</text>
<text x="201.9" y="94.6">(PDI/MOSI/PCINT2)PB2</text>
<text x="205" y="92.1">(SCLK/PCINT1)PB1</text>
<text x="225.1" y="93.7">10</text>
<text x="225.6" y="91.2">9</text>
<text x="142.5" y="98.9">C20</text>
<text x="150.3" y="98.9">.1 uF</text>
<text x="162.9" y="101.4">Z2</text>
<text x="170.5" y="96.3">14</text>
<text x="170.5" y="98.8">34</text>
<text x="176.3" y="97.2">VCC</text>
<text x="176.3" y="99.7">VCC</text>
<text x="201" y="97.2">(PDO/MISO/PCINT3)PB3</text>
<text x="204" y="99.7">(ADC11/PCINT4)PB4</text>
<text x="225.1" y="96.3">11</text>
<text x="225.1" y="98.8">28</text>
<text x="225.1" y="101.3">29</text>
<text x="91.6" y="105.3">R4</text>
<text x="91.7" y="107.8">22</text>
<text x="106.8" y="105.3">R5</text>
<text x="106.9" y="107.8">22</text>
<text x="123.3" y="102.7">C9</text>
<text x="123.6" y="105.3">1 uF</text>
<text x="134.8" y="102.7">C19</text>
<text x="135.1" y="105.3">.1 uF</text>
<text x="161.8" y="104">300</text>
<text x="170.5" y="106.4">24</text>
<text x="176.3" y="107.3">AVCC</text>
<text x="193.2" y="104.8">(ADC13/OC1B/OC4B/PCINT6)PB6</text>
<text x="193.2" y="102.2">(ADC12/OC1A/OC4B/PCINT5)PB5</text>
<text x="195.5" y="107.3">(OC0A/OC1C/RTS/PCINT7)PB7</text>
<text x="225.1" y="103.9">30</text>
<text x="225.1" y="106.4">12</text>
<text x="170.5" y="109">44</text>
<text x="176.3" y="109.9">AVCC</text>
<text x="206.3" y="112.4">(OC3A/OC4A)PC6</text>
<text x="225.1" y="111.5">31</text>
<text x="142.5" y="114.1">C10</text>
<text x="147.8" y="114.1">10 uF</text>
<text x="171" y="116.6">6</text>
<text x="176.3" y="117.5">UCAP</text>
<text x="202.2" y="114.9">(ICP3/CLK0/OC4A)PC7</text>
<text x="225.1" y="114">32</text>
<text x="78.9" y="123">R7</text>
<text x="87.8" y="123.2">D6</text>
<text x="155.2" y="121.8">C11</text>
<text x="160.4" y="121.8">1 uF</text>
<text x="171" y="124.2">5</text>
<text x="176.3" y="125.1">UGND</text>
<text x="203.4" y="125.1">(OC0B/SCL/INT0)PD0</text>
<text x="225.1" y="124.2">18</text>
<text x="65.2" y="130.2">RST</text>
<text x="79" y="126.8">10K</text>
<text x="88.2" y="127">S01575</text>
<text x="171" y="129.3">7</text>
<text x="176.3" y="130.2">VBUS</text>
<text x="207.6" y="130.2">(RXD1/INT2)PD2</text>
<text x="208.6" y="127.6">(SDA/INT1)PD1</text>
<text x="225.1" y="129.3">20</text>
<text x="225.1" y="131.8">21</text>
<text x="225.1" y="126.7">19</text>
<text x="171" y="134.4">3</text>
<text x="171" y="136.9">4</text>
<text x="176.3" y="137.8">D+</text>
<text x="207.4" y="135.3">(ICP1/ADC8)PD4</text>
<text x="207.8" y="132.7">(TXD1/INT3)PD3</text>
<text x="207.9" y="137.8">(XCK1/CTS)PD5</text>
<text x="225.1" y="136.9">22</text>
<text x="225.1" y="134.4">25</text>
<text x="10.4" y="140.3">C</text>
<text x="49.7" y="139">S3</text>
<text x="64.9" y="139.5">R6</text>
<text x="68.9" y="139.5">120</text>
<text x="170.5" y="142">13</text>
<text x="176.3" y="142.9">RESET</text>
<text x="202.8" y="142.9">(T0/OC4D/ADC10)PD7</text>
<text x="203.8" y="140.3">(T1/OC4D/ADC9)PD6</text>
<text x="225.1" y="139.4">26</text>
<text x="225.1" y="142">27</text>
<text x="420.1" y="140.3">C</text>
<text x="49.7" y="146.6">S1</text>
<text x="81.4" y="147.2">R8</text>
<text x="86.6" y="147.2">10K</text>
<text x="170.5" y="147.1">17</text>
<text x="176.3" y="148">XTAL1</text>
<text x="225.1" y="149.6">33</text>
<text x="49.7" y="154.2">S2</text>
<text x="81.4" y="154.8">R9</text>
<text x="86.6" y="154.8">10K</text>
<text x="170.5" y="156">16</text>
<text x="208.4" y="153">(INT6/AIN0)PE6</text>
<text x="212.5" y="150.5">(HWB)PE2</text>
<text x="225.6" y="152.1">1</text>
<text x="307.6" y="152.2">C17</text>
<text x="409.2" y="151">R16</text>
<text x="409.2" y="154.8">10K</text>
<text x="49.7" y="161.8">S4</text>
<text x="176.3" y="156.8">XTAL2</text>
<text x="212" y="161.9">(ADC0)PF0</text>
<text x="225.1" y="161">41</text>
<text x="307.8" y="156.1">.1 uF</text>
<text x="81.5" y="162.4">R10</text>
<text x="86.6" y="162.4">10K</text>
<text x="143.7" y="162.4">C12</text>
<text x="144" y="164.9">18 pF</text>
<text x="160.2" y="162.4">C13</text>
<text x="160.5" y="164.9">18 pF</text>
<text x="170.5" y="166.1">15</text>
<text x="176.3" y="167">GND</text>
<text x="207.9" y="167">(ADC4/TCK)PF4</text>
<text x="212" y="164.5">(ADC1)PF1</text>
<text x="225.1" y="163.6">40</text>
<text x="225.1" y="166.1">39</text>
<text x="49.7" y="169.5">S5</text>
<text x="81.5" y="170">R11</text>
<text x="86.6" y="170">10K</text>
<text x="170.5" y="168.7">23</text>
<text x="170.5" y="173.7">43</text>
<text x="170.5" y="171.2">35</text>
<text x="176.3" y="169.5">GND</text>
<text x="176.3" y="172.1">GND</text>
<text x="207.8" y="172.1">(ADC6/TDO)PF6</text>
<text x="207.8" y="169.5">(ADC5/TMS)PF5</text>
<text x="225.1" y="173.7">36</text>
<text x="225.1" y="171.2">37</text>
<text x="225.1" y="168.7">38</text>
<text x="49.7" y="177.1">S6</text>
<text x="81.5" y="177.6">R12</text>
<text x="86.6" y="177.6">10K</text>
<text x="176.3" y="174.6">GND</text>
<text x="208.7" y="174.6">(ADC7/TDI)PF7</text>
<text x="322.8" y="175.1">C14</text>
<text x="323" y="177.6">1 uF</text>
<text x="385" y="176.4">C18</text>
<text x="385.3" y="178.9">.1 uF</text>
<text x="49.7" y="184.7">S7</text>
<text x="81.5" y="185.3">R13</text>
<text x="86.6" y="185.3">10K</text>
<text x="234.4" y="183.4">2.2K</text>
<text x="234.6" y="180.9">R14</text>
<text x="339.3" y="180.2">C15</text>
<text x="344.6" y="180.2">1 uF</text>
<text x="339.3" y="189.1">C16</text>
<text x="344.6" y="189.1">1 uF</text>
<text x="10.4" y="192.2">D</text>
<text x="420.1" y="192.2">D</text>
<text x="10.5" y="244">E</text>
<text x="420.2" y="244">E</text>
<text x="35.4" y="269">1</text>
<text x="86.8" y="269">2</text>
<text x="138.3" y="269">3</text>
<text x="189.7" y="269">4</text>
<text x="241.1" y="269">5</text>
<text x="292.6" y="269">6</text>
<text x="344" y="269">7</text>
<text x="395.5" y="269">8</text>
</g>
<g font-size="1.4">
<text x="83.4" y="25.9">+</text>
<text x="64.4" y="40.4">1</text>
<text x="74.5" y="40.4">2</text>
<text x="203.7" y="46.2" transform="rotate(-90 203.7 46.2)">GND</text>
<text x="250.7" y="46.2" transform="rotate(-90 250.7 46.2)">GND</text>
<text x="78" y="52.5" transform="rotate(-90 78 52.5)">V</text>
<text x="78" y="64" transform="rotate(-90 78 64)">V</text>
<text x="53.3" y="66.4">NC</text>
<text x="270.5" y="81">PB3</text>
<text x="270.5" y="83.6">PB1</text>
<text x="274.3" y="81">1</text>
<text x="274.3" y="83.6">3</text>
<text x="286.4" y="83.6">4</text>
<text x="286.4" y="81">2</text>
<text x="288.3" y="83.6">PB2</text>
<text x="274.3" y="86.1">5</text>
<text x="286.4" y="86.1">6</text>
<text x="46" y="101.3">8</text>
<text x="281.9" y="98.8">PB4</text>
<text x="281.9" y="101.3">PB5</text>
<text x="287.3" y="98.8">1</text>
<text x="287.3" y="101.3">2</text>
<text x="294" y="99.4">D8</text>
<text x="294" y="102">D9</text>
<text x="46" y="106.4">6</text>
<text x="46" y="103.9">7</text>
<text x="281.9" y="103.9">PB6</text>
<text x="281.9" y="106.4">PB7</text>
<text x="287.3" y="103.9">3</text>
<text x="287.3" y="106.4">4</text>
<text x="294" y="104.5">D10</text>
<text x="294" y="107.1">D11</text>
<text x="46" y="111.5">4</text>
<text x="46" y="109">5</text>
<text x="150.4" y="108.4" transform="rotate(-90 150.4 108.4)">+</text>
<text x="281.9" y="111.5">PC7</text>
<text x="281.9" y="109">PD6</text>
<text x="287.3" y="109">5</text>
<text x="287.3" y="111.5">6</text>
<text x="294" y="109.6">D12</text>
<text x="294" y="112.1">D13</text>
<text x="46" y="119.1">1</text>
<text x="46" y="116.6">2</text>
<text x="46" y="114">3</text>
<text x="287.3" y="114">7</text>
<text x="287.3" y="116.6">8</text>
<text x="287.3" y="119.1">9</text>
<text x="294" y="114.7">GND</text>
<text x="294" y="117.2">AREF</text>
<text x="294" y="119.8">SDA</text>
<text x="286.9" y="121.7">10</text>
<text x="294" y="122.3">SCL</text>
<text x="283.2" y="131.8">PD2</text>
<text x="287.3" y="131.8">1</text>
<text x="283.2" y="136.9">PD1</text>
<text x="283.2" y="134.4">PD3</text>
<text x="287.3" y="134.4">2</text>
<text x="287.3" y="136.9">3</text>
<text x="294" y="132.5">D0</text>
<text x="294" y="135">D1</text>
<text x="294" y="137.5">D2</text>
<text x="283.2" y="139.4">PD0</text>
<text x="283.2" y="142">PD4</text>
<text x="287.3" y="139.4">4</text>
<text x="287.3" y="142">5</text>
<text x="294" y="140.1">D3</text>
<text x="294" y="142.6">D4</text>
<text x="58.4" y="149.6">PD6</text>
<text x="229.9" y="149.6">HWB</text>
<text x="283.2" y="144.5">PC6</text>
<text x="283.2" y="147.1">PD7</text>
<text x="283.2" y="149.6">PE6</text>
<text x="287.3" y="144.5">6</text>
<text x="287.3" y="147.1">7</text>
<text x="287.3" y="149.6">8</text>
<text x="294" y="145.2">D5</text>
<text x="294" y="147.7">D6</text>
<text x="322.4" y="148.3">22</text>
<text x="322.4" y="144.5">23</text>
<text x="326.1" y="149.1">VDD2_3</text>
<text x="326.1" y="145.3">VDD1</text>
<text x="383" y="145.3">NC</text>
<text x="383" y="149.1">NC</text>
<text x="387.6" y="144.5">1</text>
<text x="387.6" y="148.3">2</text>
<text x="141.9" y="156">1</text>
<text x="152" y="156">2</text>
<text x="294" y="150.2">D7</text>
<text x="322.4" y="156">21</text>
<text x="387.2" y="156">13</text>
<text x="58.4" y="157.2">PD7</text>
<text x="283.2" y="161">PF0</text>
<text x="287.3" y="161">6</text>
<text x="294" y="161.7">A5</text>
<text x="322.4" y="159.8">20</text>
<text x="326.1" y="160.5">VSS</text>
<text x="326.1" y="156.7">VSS</text>
<text x="383" y="156.7">NC</text>
<text x="383" y="160.5">NC</text>
<text x="387.2" y="159.8">14</text>
<text x="58.4" y="164.8">PD4</text>
<text x="283.2" y="163.6">PF1</text>
<text x="283.2" y="166.1">PF4</text>
<text x="287.3" y="166.1">4</text>
<text x="287.3" y="163.6">5</text>
<text x="294" y="166.8">A3</text>
<text x="294" y="164.2">A4</text>
<text x="329.9" y="167.8" transform="rotate(-90 329.9 167.8)">15</text>
<text x="330.7" y="164.1" transform="rotate(-90 330.7 164.1)">VLCD</text>
<text x="335" y="167.8" transform="rotate(-90 335 167.8)">16</text>
<text x="335.8" y="164.1" transform="rotate(-90 335.8 164.1)">VB1-</text>
<text x="340.1" y="167.8" transform="rotate(-90 340.1 167.8)">17</text>
<text x="340.9" y="164.1" transform="rotate(-90 340.9 164.1)">VB0-</text>
<text x="345.2" y="167.8" transform="rotate(-90 345.2 167.8)">18</text>
<text x="345.9" y="164.1" transform="rotate(-90 345.9 164.1)">VB0+</text>
<text x="350.3" y="167.8" transform="rotate(-90 350.3 167.8)">19</text>
<text x="351" y="164.1" transform="rotate(-90 351 164.1)">VB1+</text>
<text x="360.4" y="167.8" transform="rotate(-90 360.4 167.8)">24</text>
<text x="361.2" y="164.1" transform="rotate(-90 361.2 164.1)">SDA</text>
<text x="365.5" y="167.8" transform="rotate(-90 365.5 167.8)">25</text>
<text x="366.3" y="164.1" transform="rotate(-90 366.3 164.1)">SCK</text>
<text x="370.6" y="167.8" transform="rotate(-90 370.6 167.8)">26</text>
<text x="371.3" y="164.1" transform="rotate(-90 371.3 164.1)">CMD</text>
<text x="375.7" y="167.8" transform="rotate(-90 375.7 167.8)">28</text>
<text x="376.4" y="164.1" transform="rotate(-90 376.4 164.1)">CS0</text>
<text x="380.7" y="167.8" transform="rotate(-90 380.7 167.8)">27</text>
<text x="381.5" y="164.1" transform="rotate(-90 381.5 164.1)">RST</text>
<text x="58.4" y="172.5">PD3</text>
<text x="283.2" y="168.7">PF5</text>
<text x="283.2" y="171.2">PF6</text>
<text x="283.2" y="173.7">PF7</text>
<text x="287.3" y="173.7">1</text>
<text x="287.3" y="171.2">2</text>
<text x="287.3" y="168.7">3</text>
<text x="294" y="171.8">A1</text>
<text x="294" y="169.3">A2</text>
<text x="294" y="174.4">A0</text>
<text x="58.4" y="180.1">PD2</text>
<text x="58.4" y="187.7">PD5</text>
<text x="238.5" y="193" transform="rotate(-90 238.5 193)">PD2</text>
<text x="241" y="193" transform="rotate(-90 241 193)">PD3</text>
<text x="243.6" y="193" transform="rotate(-90 243.6 193)">PD4</text>
<text x="246.1" y="193" transform="rotate(-90 246.1 193)">PD5</text>
<text x="248.7" y="193" transform="rotate(-90 248.7 193)">PD6</text>
<text x="251.2" y="193" transform="rotate(-90 251.2 193)">PD7</text>
</g>
<text font-size="1.2" x="49.5" y="101.3">VIN</text>
<g font-size="1.1">
<text x="305" y="16.8">MH1</text>
<text x="315.1" y="16.8">MH2</text>
<text x="84.2" y="19.4">VIN</text>
<text x="305" y="28.3">MH3</text>
<text x="315.1" y="28.3">MH4</text>
<text x="231.4" y="32.3">+5V</text>
<text x="278" y="33.1">+3.3V</text>
<text x="221" y="36.6">+5V</text>
<text x="268" y="36.6">+3.3V</text>
<text x="261.3" y="60.7">AGND</text>
<text x="268.2" y="60.5">VSS</text>
<text x="276.8" y="81">MISO</text>
<text x="277" y="83.6">SCK</text>
<text x="281.9" y="83.6">MOSI</text>
<text x="282.1" y="81">VCC</text>
<text x="291.1" y="78.1">+5V</text>
<text x="118.4" y="86.9">+5V</text>
<text x="277.1" y="86.1">RST</text>
<text x="282" y="86.1">GND</text>
<text x="37.5" y="102">VIN</text>
<text x="55" y="98.6">VIN</text>
<text x="59.6" y="98.9">+3.3V</text>
<text x="75.2" y="98.9">+5V</text>
<text x="37.5" y="104.5">GND</text>
<text x="37.5" y="107.1">GND</text>
<text x="37.5" y="109.6">5V</text>
<text x="37.5" y="112.1">3.3V</text>
<text x="37.5" y="114.7">RST</text>
<text x="37.5" y="117.2">IOREF</text>
<text x="37.5" y="119.8">RFU</text>
<text x="317.4" y="141">+3.3V</text>
<text x="405" y="141">+3.3V</text>
<text x="94.3" y="146.6">+5V</text>
</g>
</svg>
